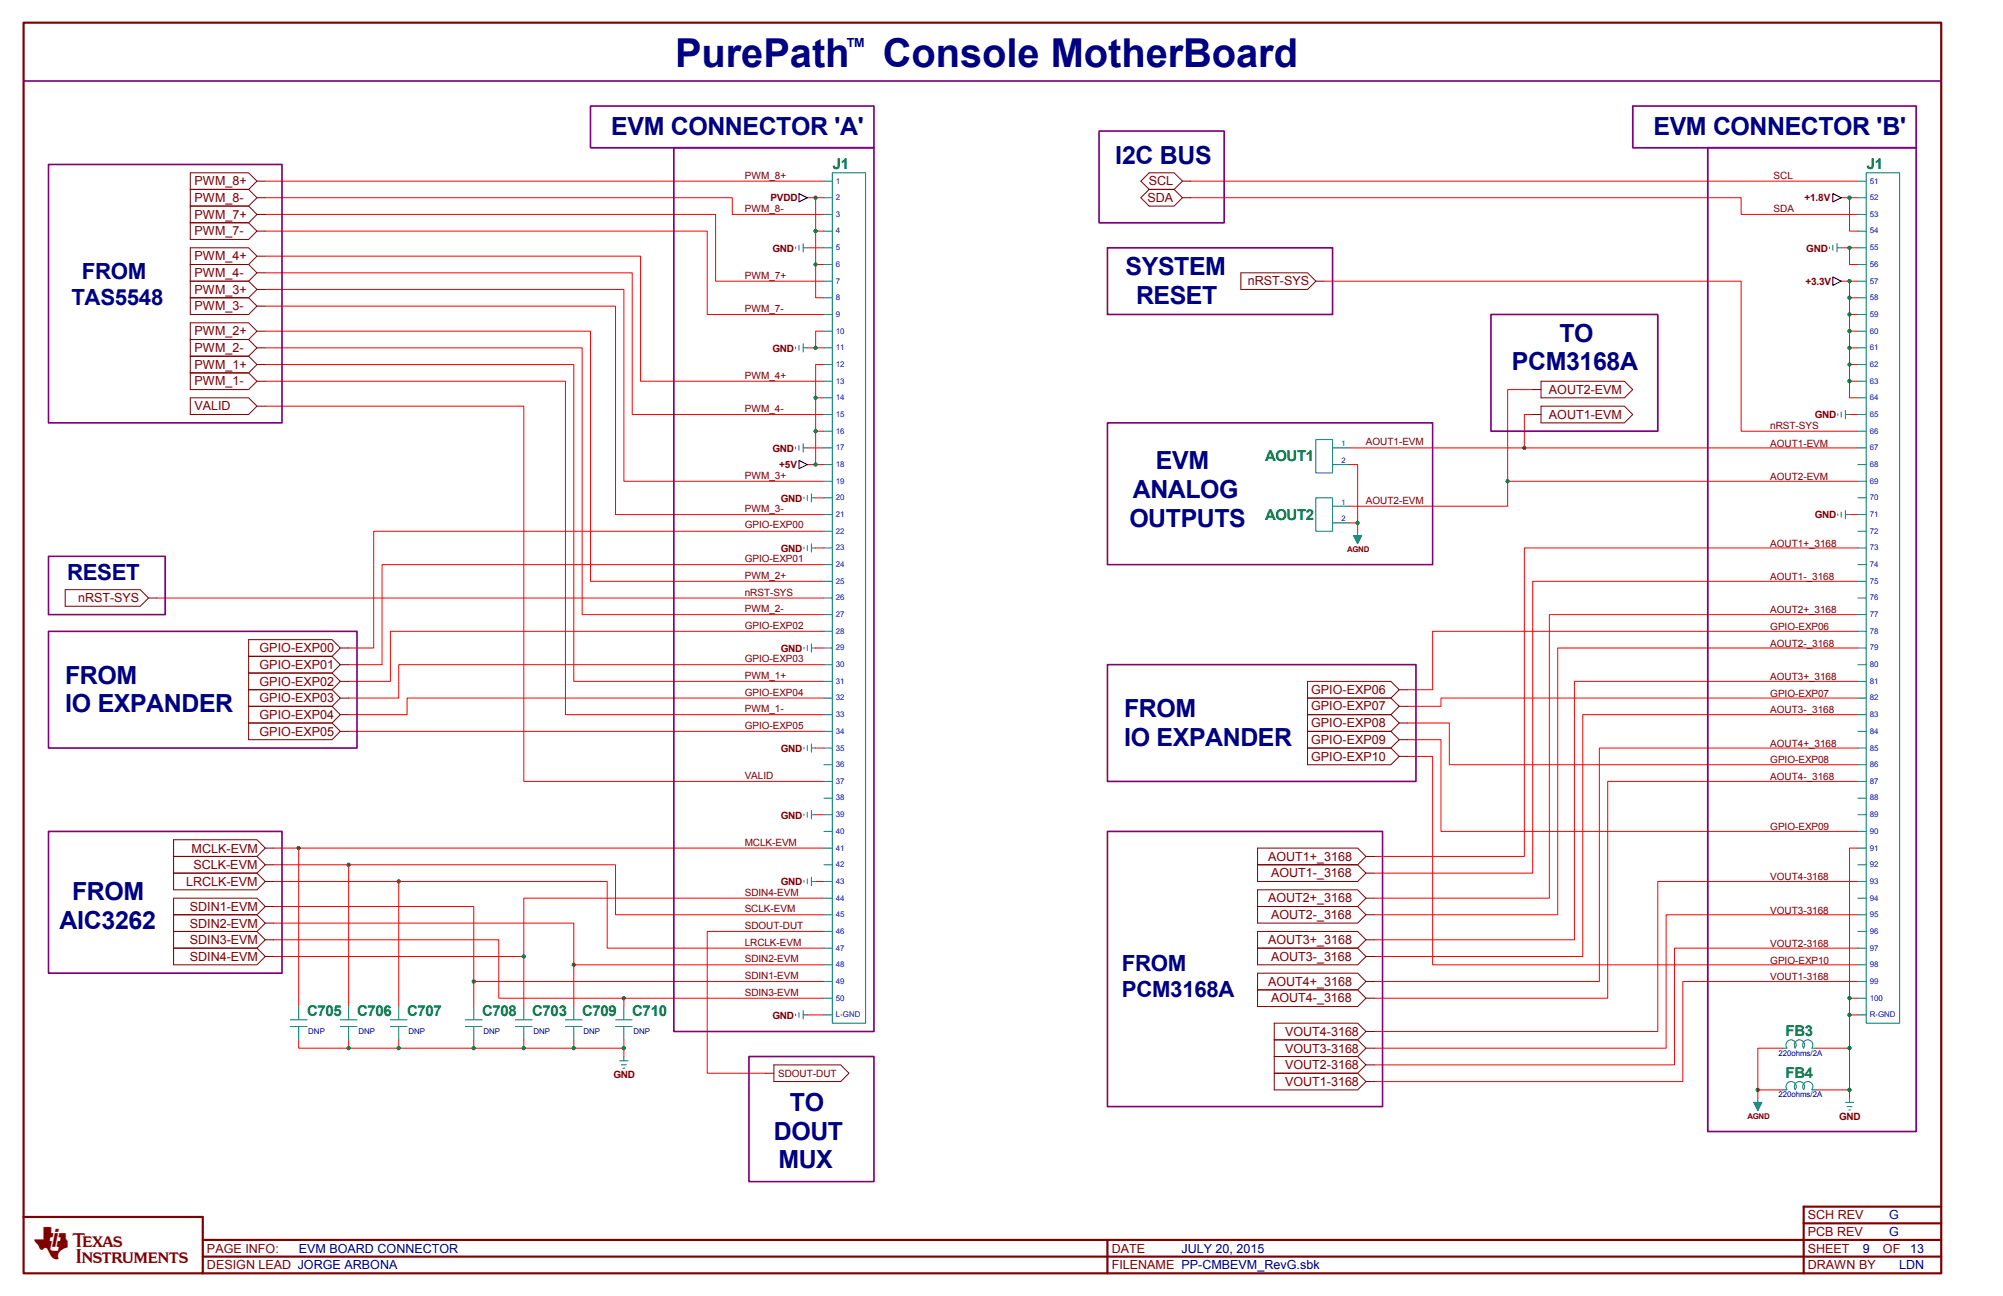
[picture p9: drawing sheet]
<svg xmlns="http://www.w3.org/2000/svg" width="432mm" height="279mm" viewBox="0 0 432 279" stroke-linecap="round" stroke-linejoin="round" font-family="sans-serif">
<g fill="none" stroke="#f00" stroke-width=".22">
<path d="M57.2 39.1h120.4M256.7 39.1h143.8M57.2 49.8h95.3v18h25.1M57.2 46.2h97.1v14.4h23.3M57.2 58.8h79.1v30.6h41.3M57.2 55.2h80.9v27h39.5M57.2 42.6h100.7v3.6h19.7M174 42.6h3.6M174 53.4h3.6M175.8 42.6v21.6h1.8M175.8 57h1.8M175.8 49.8h1.8"/>
<path d="M256.7 42.6h118.6v3.6h25.2M396.9 53.4h3.6M396.9 42.6h3.6M398.7 53.4v3.6h1.8M398.7 42.6v7.2h1.8M57.2 71.4h70.1v53.9h50.3M57.2 75h68.3v57.5h52.1M57.2 78.6h66.5v68.3h53.9M57.2 66h75.5v44.9h44.9M57.2 62.4h77.3v41.4h43.1M174 75h3.6M177.6 78.6h-1.8v21.6"/>
<path d="M177.6 71.4h-1.8v3.6M285.5 60.6h89.8v32.4h25.2M396.9 60.6h3.6M398.7 75h1.8M398.7 67.8h1.8M398.7 78.6h1.8M398.7 71.4h1.8M398.7 64.2h1.8M398.7 60.6v25.2h1.8M57.2 87.6h55.7v80.9h64.7M57.2 82.2h64.7v71.9h55.7M174 96.6h3.6"/>
<path d="M175.8 85.8h1.8M175.8 93h1.8M290.9 96.6h109.6M330.4 84h-5.4v25.1h-34.1M330.4 89.4h-1.8v7.2M398.7 82.2h1.8M398.7 89.4h1.8M174 100.2h3.6M175.8 118.1h1.8M175.8 107.3h1.8M177.6 114.5h-97v25.2h-5.4M290.9 100.2h1.8v14.3"/>
<path d="M290.9 112.7h1.8M325 103.8h75.5M398.7 110.9h1.8M400.5 118.1h-71.9v66.5h-32.3M33.8 128.9h143.8M175.8 139.7h1.8M177.6 121.7h-95.2v21.6h-7.2M177.6 136.1h-93.4v10.8h-9M400.5 136.1h-91.7v12.6h-5.4M400.5 139.7h-64.7v57.5h-39.5M400.5 132.5h-66.5v61.1h-37.7M400.5 125.3h-70.1v62.9h-34.1"/>
<path d="M75.2 157.7h102.4M177.6 143.3h-91.6v7.2h-10.8M177.6 150.5h-89.8v3.6h-12.6M303.4 159.5h7.2v19.7h89.9M303.4 155.9h9v9h88.1M400.5 150.5h-89.9v1.8h-7.2M400.5 154.1h-59.3v52.1h-44.9M400.5 146.9h-61.1v55.7h-43.1M175.8 161.3h1.8M175.8 175.6h1.8M303.4 163.1h5.4v44.9h91.7M400.5 168.5h-53.9v46.7h-50.3"/>
<path d="M400.5 161.3h-55.7v50.3h-48.5M59 186.4h73.7v10.8h44.9M59 190h71.9v14.4h46.7M59 195.4h43.1v16.2h75.5M59 199h64.7v9h53.9M59 182.8h118.6M64.4 182.8v34.2M75.2 186.4v30.6M86 190v27M175.8 190h1.8M177.6 193.6h-64.7v12.6h-53.9M400.5 182.8h-1.8v54"/>
<path d="M400.5 190h-43.1v32.4h-61.1M400.5 197.2h-41.3v28.8h-62.9M59 202.6h48.5v12.6h70.1M102.1 211.6v5.4M112.9 206.2v10.8M123.7 208v9M134.5 215.2v1.8M174 218.8h3.6M177.6 200.8h-25.1v30.6h12.5M398.7 218.8h1.8M398.7 215.2h1.8M400.5 204.4h-39.5v25.2h-64.7"/>
<path d="M400.5 211.6h-37.7v21.6h-66.5M64.4 224.2v1.8h70.1v1.8M75.2 224.2v1.8M86 224.2v1.8M102.1 224.2v1.8M112.9 224.2v1.8M123.7 224.2v1.8M134.5 224.2v1.8M378.9 235h5.4M384.3 226h-5.4v10.8M391.5 235h7.2M391.5 226h7.2"/>
</g>
<g fill="#008000" stroke="#008000" stroke-width=".22">
<circle cx="175.8" cy="49.8" r=".35"/>
<circle cx="175.8" cy="57" r=".35"/>
<circle cx="175.8" cy="42.6" r=".35"/>
<circle cx="175.8" cy="100.1" r=".35"/>
<circle cx="175.8" cy="85.8" r=".35"/>
<circle cx="175.8" cy="93" r=".35"/>
<circle cx="175.8" cy="75" r=".35"/>
<circle cx="378.9" cy="235" r=".35"/>
<circle cx="398.7" cy="226" r=".35"/>
<circle cx="398.7" cy="235" r=".35"/>
<circle cx="398.7" cy="218.8" r=".35"/>
<circle cx="398.7" cy="215.2" r=".35"/>
<circle cx="398.7" cy="42.6" r=".35"/>
<circle cx="398.7" cy="67.8" r=".35"/>
<circle cx="398.7" cy="82.2" r=".35"/>
<circle cx="398.7" cy="75" r=".35"/>
<circle cx="398.7" cy="60.6" r=".35"/>
<circle cx="398.7" cy="78.6" r=".35"/>
<circle cx="398.7" cy="71.4" r=".35"/>
<circle cx="398.7" cy="64.2" r=".35"/>
<circle cx="398.7" cy="53.4" r=".35"/>
<circle cx="328.6" cy="96.5" r=".35"/>
<circle cx="292.7" cy="112.7" r=".35"/>
<circle cx="325" cy="103.7" r=".35"/>
<circle cx="64.4" cy="182.8" r=".35"/>
<circle cx="75.2" cy="186.4" r=".35"/>
<circle cx="85.9" cy="190" r=".35"/>
<circle cx="102.1" cy="211.6" r=".35"/>
<circle cx="123.7" cy="208" r=".35"/>
<circle cx="134.5" cy="215.2" r=".35"/>
<circle cx="75.2" cy="226" r=".35"/>
<circle cx="85.9" cy="226" r=".35"/>
<circle cx="102.1" cy="226" r=".35"/>
<circle cx="123.7" cy="226" r=".35"/>
<circle cx="134.5" cy="226" r=".35"/>
<circle cx="112.9" cy="226" r=".35"/>
<circle cx="112.9" cy="206.2" r=".35"/>
</g>
<g fill="none" stroke="#800000" stroke-width=".22">
<path d="M41 37.3h12.6l1.8 1.8-1.8 1.7h-12.6h12.6l1.8 1.8-1.8 1.8h-12.6h12.6l1.8 1.8-1.8 1.8h-12.6h12.6l1.8 1.8-1.8 1.8h-12.6zM55.4 39.1h1.8M247.7 37.3h5.4l1.8 1.8-1.8 1.7h-5.4l-1.8-1.7zM254.9 39.1h1.8M41 53.4h12.6l1.8 1.8-1.8 1.8h-12.6h12.6l1.8 1.8-1.8 1.8h-12.6h12.6l1.8 1.8-1.8 1.8h-12.6h12.6l1.8 1.8-1.8 1.8h-12.6zM55.4 42.6h1.8M55.4 46.2h1.8M55.4 49.8h1.8M55.4 55.2h1.8M55.4 58.8h1.8M245.9 42.6l1.8-1.8h5.4l1.8 1.8-1.8 1.8h-5.4zM254.9 42.6h1.8"/>
<path d="M267.5 58.8h14.4l1.8 1.8-1.8 1.8h-14.4zM41 69.6h12.6l1.8 1.8-1.8 1.8h-12.6h12.6l1.8 1.8-1.8 1.8h-12.6h12.6l1.8 1.8-1.8 1.8h-12.6h12.6l1.8 1.8-1.8 1.8h-12.6zM55.4 62.4h1.8M55.4 66h1.8M55.4 71.4h1.8M55.4 75h1.8M55.4 78.6h1.8M283.7 60.6h1.8M41 85.8h12.6l1.8 1.8-1.8 1.8h-12.6zM55.4 82.2h1.8M55.4 87.6h1.8M330.4 89.4h1.8"/>
<path d="M330.4 84h1.8M332.2 87.6h18l1.8 1.8-1.8 1.8h-18zM332.2 82.2h18l1.8 1.8-1.8 1.8h-18zM14.1 127.1h16.1l1.8 1.8-1.8 1.8h-16.1zM32 128.9h1.8M53.6 137.9h18l1.8 1.8-1.8 1.8h-18h18l1.8 1.8-1.8 1.8h-18h18l1.8 1.8-1.8 1.8h-18h18l1.8 1.8-1.8 1.8h-18h18l1.8 1.8-1.8 1.8h-18h18l1.8 1.8-1.8 1.8h-18zM73.4 139.7h1.8M73.4 143.3h1.8M73.4 146.9h1.8M73.4 150.5h1.8M73.4 154.1h1.8M73.4 157.7h1.8"/>
<path d="M281.9 146.9h17.9l1.8 1.8-1.8 1.8h-17.9h17.9l1.8 1.8-1.8 1.8h-17.9h17.9l1.8 1.8-1.8 1.8h-17.9h17.9l1.8 1.8-1.8 1.8h-17.9h17.9l1.8 1.8-1.8 1.8h-17.9zM301.6 159.5h1.8M301.6 155.9h1.8M301.6 152.3h1.8M301.6 148.7h1.8M301.6 163.1h1.8M37.4 181h18l1.8 1.8-1.8 1.8h-18h18l1.8 1.8-1.8 1.8h-18h18l1.8 1.8-1.8 1.8h-18zM37.4 193.6h18l1.8 1.8-1.8 1.8h-18h18l1.8 1.8-1.8 1.8h-18h18l1.8 1.8-1.8 1.8h-18h18l1.8 1.8-1.8 1.8h-18zM57.2 182.8h1.8M57.2 186.4h1.8M57.2 190h1.8M57.2 195.4h1.8"/>
<path d="M57.2 199h1.8M271.1 182.8h21.6l1.8 1.8-1.8 1.8h-21.6h21.6l1.8 1.8-1.8 1.8h-21.6zM271.1 191.8h21.6l1.8 1.8-1.8 1.8h-21.6h21.6l1.8 1.8-1.8 1.8h-21.6zM294.5 184.6h1.8M294.5 188.2h1.8M294.5 193.6h1.8M294.5 197.2h1.8M57.2 202.6h1.8M57.2 206.2h1.8M271.1 200.8h21.6l1.8 1.8-1.8 1.8h-21.6h21.6l1.8 1.8-1.8 1.8h-21.6zM271.1 209.8h21.6l1.8 1.8-1.8 1.8h-21.6h21.6l1.8 1.8-1.8 1.8h-21.6zM294.5 202.6h1.8"/>
<path d="M294.5 206.2h1.8M294.5 211.6h1.8M294.5 215.2h1.8M165 231.4h1.8M166.8 229.6h14.4l1.8 1.8-1.8 1.8h-14.4zM274.7 220.6h18l1.8 1.8-1.8 1.8h-18h18l1.8 1.8-1.8 1.8h-18h18l1.8 1.8-1.8 1.8h-18h18l1.8 1.8-1.8 1.8h-18zM294.5 233.2h1.8M294.5 229.6h1.8M294.5 226h1.8M294.5 222.4h1.8"/>
</g>
<g fill="none" stroke="#008080" stroke-width=".22">
<path d="M177.6 39.1h1.8M179.4 37.3h7.2v183.3h-7.2zM400.5 39.1h1.8M402.3 37.3h7.2v183.3h-7.2zM171.5 53.2v.4M172.2 52.9v1.1M173.1 52.5v.9h.9M173.1 53.4v.9M177.6 42.6h1.8M177.6 46.2h1.8M177.6 49.8h1.8M177.6 53.4h1.8"/>
<path d="M177.6 57h1.8M394.4 53.2v.4M395.1 52.9v1.1M396 53.4v.9M396 52.5v.9h.9M400.5 42.6h1.8M400.5 46.2h1.8M400.5 49.8h1.8M400.5 53.4h1.8M400.5 57h1.8M171.5 74.8v.4M172.2 74.4v1.1"/>
<path d="M173.1 74.1v.9h.9M173.1 75v.9M177.6 60.6h1.8M177.6 64.2h1.8M177.6 67.8h1.8M177.6 71.4h1.8M177.6 75h1.8M177.6 78.6h1.8M400.5 60.6h1.8M400.5 64.2h1.8M400.5 67.8h1.8M400.5 71.4h1.8"/>
<path d="M400.5 75h1.8M400.5 78.6h1.8M171.5 96.4v.3M172.2 96v1.1M173.1 95.7v.9h.9M173.1 96.6v.9M177.6 82.2h1.8M177.6 85.8h1.8M177.6 89.4h1.8M177.6 93h1.8M177.6 96.6h1.8M283.7 94.8h3.6v7.2h-3.6z"/>
<path d="M287.3 96.6h3.6M396.2 89.2v.4M396.9 88.8v1.1M397.8 89.4v.9M397.8 88.5v.9h.9M400.5 82.2h1.8M400.5 85.8h1.8M400.5 89.4h1.8M400.5 93h1.8M400.5 96.6h1.8M173.3 107.2v.3M173.3 118v.3"/>
<path d="M174 106.8v1.1M174 117.6v1.1M174.9 106.4v.9h.9M174.9 117.2v.9h.9M174.9 107.3v.9M174.9 118.1v.9M177.6 100.2h1.8M177.6 103.8h1.8M177.6 107.3h1.8M177.6 110.9h1.8M177.6 114.5h1.8M177.6 118.1h1.8"/>
<path d="M283.7 107.3h3.6v7.2h-3.6zM287.3 100.2h3.6M287.3 112.7h3.6M287.3 109.1h3.6M292.7 114.5v.9M396.2 110.8v.3M396.9 110.4v1.1M397.8 110.9v.9M397.8 110v.9h.9M400.5 100.2h1.8M400.5 103.8h1.8M400.5 107.3h1.8"/>
<path d="M400.5 110.9h1.8M400.5 114.5h1.8M400.5 118.1h1.8M173.3 139.5v.4M174 139.2v1.1M174.9 138.8v.9h.9M174.9 139.7v.9M177.6 121.7h1.8M177.6 125.3h1.8M177.6 128.9h1.8M177.6 132.5h1.8M177.6 136.1h1.8"/>
<path d="M177.6 139.7h1.8M400.5 121.7h1.8M400.5 125.3h1.8M400.5 128.9h1.8M400.5 132.5h1.8M400.5 136.1h1.8M400.5 139.7h1.8M177.6 143.3h1.8M177.6 146.9h1.8M177.6 150.5h1.8M177.6 154.1h1.8M177.6 157.7h1.8"/>
<path d="M400.5 143.3h1.8M400.5 146.9h1.8M400.5 150.5h1.8M400.5 154.1h1.8M400.5 157.7h1.8M173.3 161.1v.4M173.3 175.5v.3M174 160.7v1.1M174 175.1v1.1M174.9 174.8v.8h.9M174.9 160.4v.9h.9M174.9 161.3v.9"/>
<path d="M174.9 175.6v1M177.6 161.3h1.8M177.6 164.9h1.8M177.6 168.5h1.8M177.6 172.1h1.8M177.6 175.6h1.8M177.6 179.2h1.8M400.5 161.3h1.8M400.5 164.9h1.8M400.5 168.5h1.8M400.5 172.1h1.8M400.5 175.6h1.8"/>
<path d="M400.5 179.2h1.8M173.3 189.8v.4M174 189.5v1.1M174.9 189.1v.9h.9M174.9 190v.9M177.6 182.8h1.8M177.6 186.4h1.8M177.6 190h1.8M177.6 193.6h1.8M177.6 197.2h1.8M400.5 182.8h1.8M400.5 186.4h1.8"/>
<path d="M400.5 190h1.8M400.5 193.6h1.8M400.5 197.2h1.8M62.6 219.9h3.6M64.4 217v2.9M73.4 219.9h3.6M75.2 217v2.9M84.2 219.9h3.6M86 217v2.9M100.3 219.9h3.6M102.1 217v2.9M111.1 219.9h3.6"/>
<path d="M112.9 217v2.9M121.9 219.9h3.6M123.7 217v2.9M132.7 219.9h3.6M134.5 217v2.9M171.5 218.6v.4M172.2 218.2v1.1M173.1 217.9v.9h.9M173.1 218.8v.9M177.6 200.8h1.8M177.6 204.4h1.8M177.6 208h1.8"/>
<path d="M177.6 211.6h1.8M177.6 215.2h1.8M177.6 218.8h1.8M400.5 200.8h1.8M400.5 204.4h1.8M400.5 208h1.8M400.5 211.6h1.8M400.5 215.2h1.8M400.5 218.8h1.8M62.6 221.3h3.6M64.4 221.3v2.9M73.4 221.3h3.6"/>
<path d="M75.2 221.3v2.9M84.2 221.3h3.6M86 221.3v2.9M100.3 221.3h3.6M102.1 221.3v2.9M111.1 221.3h3.6M112.9 221.3v2.9M121.9 221.3h3.6M123.7 221.3v2.9M132.7 221.3h3.6M133.9 229.6h1.1M134.3 230.3h.4"/>
<path d="M134.5 227.8v.9h-.9M134.5 228.7h.9M134.5 221.3v2.9M378.9 236.8v.9M384.3 235h.9M385.2 234.9a1.1 1.1 0 0 1 .2-1.4 1.1 1.1 0 0 1 1.5 0 1.1 1.1 0 0 1 .1 1.4 1.11 1.11 0 0 1 .9-1.7 1.11 1.11 0 0 1 .9 1.7M388.8 226a1.12 1.12 0 0 0-.2-1.5 1.12 1.12 0 0 0-1.5 0 1.12 1.12 0 0 0-.1 1.5 1.11 1.11 0 0 0-.1-1.5 1.11 1.11 0 0 0-1.5 0 1.11 1.11 0 0 0-.2 1.5h-.9M388.8 226a1.11 1.11 0 0 1 .2-1.5 1.11 1.11 0 0 1 1.5 0 1.11 1.11 0 0 1 .1 1.5M388.8 234.9a1.1 1.1 0 0 1 .2-1.4 1.1 1.1 0 0 1 1.4 0 1.1 1.1 0 0 1 .2 1.4M390.6 226h.9M390.6 235h.9M398.2 238.6h1"/>
<path d="M398.5 239.3h.4M398.7 236.8v.9h-.9M398.7 237.7h.9"/>
</g>
<path d="M172.2 41.7l1.8 .9-1.8 .9zM395.1 41.7l1.8 .9-1.8 .9zM395.1 59.7l1.8 .9-1.8 .9zM172.2 99.3l1.8 .9-1.8 .8z" fill="none" stroke="#000" stroke-width=".22"/>
<path d="M5.1 4.9h413.4v269.6h-413.4zM5.1 262.4h38.6v12.1M43.7 267.3h374.8M43.7 270.9h374.8M238.7 267.3v7.2M388.8 263.7h29.7M418.5 260.1h-29.7v14.4" fill="none" stroke="#800000" stroke-width=".47"/>
<g fill="#008080" stroke="#008080" stroke-width=".22">
<path d="M378 237.7h1.8l-.9 1.8z" fill-rule="evenodd"/>
<path d="M291.8 115.4h1.8l-.9 1.8z" fill-rule="evenodd"/>
</g>
<g fill="none" stroke="#800080" stroke-width=".36">
<path d="M5.1 17.5h413.4M10.5 35.5h50.3v55.7h-50.3zM127.3 22.9h61.1v9h-61.1zM145.3 31.9h43.1v190.5h-43.1zM236.9 28.3h27v19.7h-27zM352 22.9h61.1v9h-61.1zM368.2 31.9h44.9v212h-44.9zM238.7 53.4h48.6v14.4h-48.6zM321.4 67.8h36v25.2h-36zM238.7 91.2h70.1v30.5h-70.1zM10.5 119.9h25.1v12.6h-25.1zM10.5 136.1h66.5v25.2h-66.5z"/>
<path d="M238.7 143.3h66.5v25.2h-66.5zM10.5 179.2h50.3v30.6h-50.3zM238.7 179.2h59.3v59.4h-59.3zM161.5 227.8h26.9v26.9h-26.9z"/>
</g>
<g font-size="8.6" fill="#000080">
<text x="145.5" y="14.5">PurePath</text>
<text x="190.3" y="14.5">Console MotherBoard</text>
</g>
<text font-size="6.5" fill="#800000" x="7.5" y="270.7">TI</text>
<g font-size="5.4" fill="#000080">
<text x="131.8" y="29.1">EVM CONNECTOR 'A'</text>
<text x="356.5" y="29.1">EVM CONNECTOR 'B'</text>
<text x="240.4" y="35.5">I2C BUS</text>
<text x="242.7" y="59.3">SYSTEM</text>
<text x="244.9" y="65.5">RESET</text>
<text x="336.2" y="73.7">TO</text>
<text x="325.9" y="79.9">PCM3168A</text>
<text x="249.2" y="101.1">EVM</text>
<text x="244.2" y="107.3">ANALOG</text>
<text x="243.5" y="113.5">OUTPUTS</text>
<text x="14.1" y="147.4">FROM</text>
<text x="14.1" y="153.6">IO EXPANDER</text>
<text x="242.3" y="154.6">FROM</text>
<text x="242.3" y="160.7">IO EXPANDER</text>
<text x="15.6" y="194.1">FROM</text>
<text x="12.8" y="200.3">AIC3262</text>
<text x="170.3" y="239.5">TO</text>
<text x="166.8" y="245.7">DOUT</text>
<text x="167.8" y="251.9">MUX</text>
</g>
<g font-size="4.8" fill="#000080">
<text x="15.4" y="65.8">TAS5548</text>
<text x="17.7" y="60.2">FROM</text>
<text x="14.5" y="125.1">RESET</text>
<text x="241.9" y="209.4">FROM</text>
<text x="241.9" y="215">PCM3168A</text>
</g>
<g font-size="3.2" fill="#008000">
<text x="179.5" y="36.4">J1</text>
<text x="402.4" y="36.4">J1</text>
<text x="272.8" y="99.4">AOUT1</text>
<text x="272.8" y="112">AOUT2</text>
<text x="66.2" y="219.1">C705</text>
<text x="77" y="219.1">C706</text>
<text x="87.8" y="219.1">C707</text>
<text x="103.9" y="219.1">C708</text>
<text x="114.7" y="219.1">C703</text>
<text x="125.5" y="219.1">C709</text>
<text x="136.3" y="219.1">C710</text>
<text x="384.9" y="223.4">FB3</text>
<text x="384.9" y="232.4">FB4</text>
</g>
<g font-size="2.7" fill="#000080">
<text x="182.6" y="10.2">TM</text>
<text x="407.3" y="262.8">G</text>
<text x="407.3" y="266.4">G</text>
<text x="64.4" y="270">EVM BOARD CONNECTOR</text>
<text x="254.7" y="270">JULY 20, 2015</text>
<text x="401.6" y="270">9</text>
<text x="409.4" y="273.6">LDN</text>
<text x="411.8" y="270">13</text>
</g>
<g font-size="2.7" fill="#800000">
<text x="41.9" y="40">PWM_8+</text>
<text x="247.6" y="39.9">SCL</text>
<text x="41.9" y="43.6">PWM_8-</text>
<text x="41.9" y="47.2">PWM_7+</text>
<text x="247.4" y="43.6">SDA</text>
<text x="41.9" y="50.8">PWM_7-</text>
<text x="41.9" y="59.7">PWM_4-</text>
<text x="41.9" y="56.1">PWM_4+</text>
<text x="41.9" y="63.3">PWM_3+</text>
<text x="269" y="61.5">nRST-SYS</text>
<text x="41.9" y="66.9">PWM_3-</text>
<text x="41.9" y="75.9">PWM_2-</text>
<text x="41.9" y="72.3">PWM_2+</text>
<text x="41.9" y="79.5">PWM_1+</text>
<text x="41.9" y="83.1">PWM_1-</text>
<text x="41.9" y="88.5">VALID</text>
<text x="333.9" y="84.9">AOUT2-EVM</text>
<text x="333.9" y="90.3">AOUT1-EVM</text>
<text x="16.8" y="129.8">nRST-SYS</text>
<text x="55.9" y="140.7">GPIO-EXP00</text>
<text x="55.9" y="144.3">GPIO-EXP01</text>
<text x="55.9" y="147.8">GPIO-EXP02</text>
<text x="282.6" y="149.6">GPIO-EXP06</text>
<text x="55.9" y="151.4">GPIO-EXP03</text>
<text x="55.9" y="155">GPIO-EXP04</text>
<text x="282.6" y="153.2">GPIO-EXP07</text>
<text x="55.9" y="158.6">GPIO-EXP05</text>
<text x="282.6" y="160.4">GPIO-EXP09</text>
<text x="282.6" y="156.8">GPIO-EXP08</text>
<text x="282.6" y="164">GPIO-EXP10</text>
<text x="41.3" y="183.8">MCLK-EVM</text>
<text x="273.4" y="185.5">AOUT1+_3168</text>
<text x="40.1" y="191">LRCLK-EVM</text>
<text x="41.7" y="187.4">SCLK-EVM</text>
<text x="274" y="189.1">AOUT1-_3168</text>
<text x="40.9" y="196.4">SDIN1-EVM</text>
<text x="273.4" y="194.5">AOUT2+_3168</text>
<text x="40.9" y="200">SDIN2-EVM</text>
<text x="40.9" y="203.6">SDIN3-EVM</text>
<text x="273.4" y="203.5">AOUT3+_3168</text>
<text x="274" y="198.1">AOUT2-_3168</text>
<text x="40.9" y="207.2">SDIN4-EVM</text>
<text x="274" y="207.1">AOUT3-_3168</text>
<text x="273.4" y="212.5">AOUT4+_3168</text>
<text x="274" y="216.1">AOUT4-_3168</text>
<text x="277" y="223.4">VOUT4-3168</text>
<text x="277" y="226.9">VOUT3-3168</text>
<text x="277" y="230.5">VOUT2-3168</text>
<text x="277" y="234.1">VOUT1-3168</text>
<text x="389.7" y="262.8">SCH REV</text>
<text x="389.7" y="266.4">PCB REV</text>
<text x="44.6" y="270">PAGE INFO:</text>
<text x="44.6" y="273.6">DESIGN LEAD JORGE ARBONA</text>
<text x="239.6" y="270">DATE</text>
<text x="239.6" y="273.6">FILENAME PP-CMBEVM_RevG.sbk</text>
<text x="389.7" y="270">SHEET</text>
<text x="389.7" y="273.6">DRAWN BY</text>
<text x="405.9" y="270">OF</text>
</g>
<g font-size="2.2" fill="#800000">
<text x="160.5" y="38.5">PWM_8+</text>
<text x="382.4" y="38.5">SCL</text>
<text x="160.5" y="45.7">PWM_8-</text>
<text x="166.1" y="43.4">PVDD</text>
<text x="382.4" y="45.7">SDA</text>
<text x="389" y="43.4">+1.8V</text>
<text x="166.5" y="54.2">GND</text>
<text x="389.4" y="54.2">GND</text>
<text x="160.5" y="60">PWM_7+</text>
<text x="389.2" y="61.3">+3.3V</text>
<text x="160.5" y="67.3">PWM_7-</text>
<text x="166.5" y="75.8">GND</text>
<text x="160.5" y="81.7">PWM_4+</text>
<text x="160.5" y="88.9">PWM_4-</text>
<text x="381.6" y="92.5">nRST-SYS</text>
<text x="391.2" y="90.2">GND</text>
<text x="166.5" y="97.4">GND</text>
<text x="168" y="100.9">+5V</text>
<text x="294.5" y="96">AOUT1-EVM</text>
<text x="381.6" y="96.3">AOUT1-EVM</text>
<text x="160.5" y="103.2">PWM_3+</text>
<text x="381.6" y="103.5">AOUT2-EVM</text>
<text x="160.5" y="110.4">PWM_3-</text>
<text x="160.5" y="113.8">GPIO-EXP00</text>
<text x="168.3" y="108.2">GND</text>
<text x="294.5" y="108.6">AOUT2-EVM</text>
<text x="391.2" y="111.8">GND</text>
<text x="168.3" y="118.9">GND</text>
<text x="381.6" y="117.9">AOUT1+_3168</text>
<text x="160.5" y="124.8">PWM_2+</text>
<text x="160.5" y="121.2">GPIO-EXP01</text>
<text x="381.6" y="125.1">AOUT1-_3168</text>
<text x="160.5" y="132">PWM_2-</text>
<text x="160.5" y="128.4">nRST-SYS</text>
<text x="160.5" y="135.6">GPIO-EXP02</text>
<text x="381.6" y="135.8">GPIO-EXP06</text>
<text x="381.6" y="132.2">AOUT2+_3168</text>
<text x="160.5" y="142.8">GPIO-EXP03</text>
<text x="168.3" y="140.5">GND</text>
<text x="381.6" y="139.4">AOUT2-_3168</text>
<text x="160.5" y="146.4">PWM_1+</text>
<text x="160.5" y="150">GPIO-EXP04</text>
<text x="381.6" y="146.6">AOUT3+_3168</text>
<text x="160.5" y="153.6">PWM_1-</text>
<text x="381.6" y="150.2">GPIO-EXP07</text>
<text x="381.6" y="153.8">AOUT3-_3168</text>
<text x="160.5" y="157.2">GPIO-EXP05</text>
<text x="381.6" y="161">AOUT4+_3168</text>
<text x="160.5" y="167.9">VALID</text>
<text x="168.3" y="162.1">GND</text>
<text x="381.6" y="164.6">GPIO-EXP08</text>
<text x="381.6" y="168.2">AOUT4-_3168</text>
<text x="168.3" y="176.5">GND</text>
<text x="381.6" y="179">GPIO-EXP09</text>
<text x="160.5" y="182.3">MCLK-EVM</text>
<text x="168.3" y="190.8">GND</text>
<text x="381.6" y="189.8">VOUT4-3168</text>
<text x="160.5" y="196.7">SCLK-EVM</text>
<text x="160.5" y="193.1">SDIN4-EVM</text>
<text x="381.6" y="197">VOUT3-3168</text>
<text x="160.5" y="203.9">LRCLK-EVM</text>
<text x="160.5" y="200.3">SDOUT-DUT</text>
<text x="160.5" y="207.5">SDIN2-EVM</text>
<text x="381.6" y="207.7">GPIO-EXP10</text>
<text x="381.6" y="204.2">VOUT2-3168</text>
<text x="160.5" y="211.1">SDIN1-EVM</text>
<text x="160.5" y="214.7">SDIN3-EVM</text>
<text x="381.6" y="211.3">VOUT1-3168</text>
<text x="166.5" y="219.6">GND</text>
<text x="132.2" y="232.5">GND</text>
<text x="167.7" y="232.1">SDOUT-DUT</text>
<text x="396.5" y="241.5">GND</text>
</g>
<g font-size="1.7" fill="#00f">
<text x="180.2" y="39.6">1</text>
<text x="403.1" y="39.6">51</text>
<text x="180.2" y="43.2">2</text>
<text x="180.2" y="46.8">3</text>
<text x="403.1" y="43.2">52</text>
<text x="403.1" y="46.8">53</text>
<text x="180.2" y="50.3">4</text>
<text x="180.2" y="53.9">5</text>
<text x="403.1" y="50.3">54</text>
<text x="403.1" y="53.9">55</text>
<text x="180.2" y="57.5">6</text>
<text x="403.1" y="57.5">56</text>
<text x="180.2" y="61.1">7</text>
<text x="180.2" y="64.7">8</text>
<text x="403.1" y="61.1">57</text>
<text x="403.1" y="64.7">58</text>
<text x="180.2" y="68.3">9</text>
<text x="180.2" y="71.9">10</text>
<text x="403.1" y="68.3">59</text>
<text x="403.1" y="71.9">60</text>
<text x="180.2" y="75.5">11</text>
<text x="403.1" y="75.5">61</text>
<text x="180.2" y="79.1">12</text>
<text x="180.2" y="82.7">13</text>
<text x="403.1" y="79.1">62</text>
<text x="403.1" y="82.7">63</text>
<text x="180.2" y="86.3">14</text>
<text x="180.2" y="89.9">15</text>
<text x="403.1" y="86.3">64</text>
<text x="403.1" y="89.9">65</text>
<text x="180.2" y="93.5">16</text>
<text x="403.1" y="93.5">66</text>
<text x="180.2" y="97.1">17</text>
<text x="180.2" y="100.7">18</text>
<text x="403.1" y="97.1">67</text>
<text x="403.1" y="100.7">68</text>
<text x="180.2" y="104.3">19</text>
<text x="180.2" y="107.9">20</text>
<text x="403.1" y="104.3">69</text>
<text x="403.1" y="107.9">70</text>
<text x="180.2" y="111.5">21</text>
<text x="403.1" y="111.5">71</text>
<text x="180.2" y="115.1">22</text>
<text x="180.2" y="118.6">23</text>
<text x="403.1" y="115.1">72</text>
<text x="403.1" y="118.6">73</text>
<text x="180.2" y="122.2">24</text>
<text x="180.2" y="125.8">25</text>
<text x="403.1" y="122.2">74</text>
<text x="403.1" y="125.8">75</text>
<text x="180.2" y="129.4">26</text>
<text x="403.1" y="129.4">76</text>
<text x="180.2" y="133">27</text>
<text x="180.2" y="136.6">28</text>
<text x="403.1" y="133">77</text>
<text x="403.1" y="136.6">78</text>
<text x="180.2" y="140.2">29</text>
<text x="180.2" y="143.8">30</text>
<text x="403.1" y="140.2">79</text>
<text x="403.1" y="143.8">80</text>
<text x="180.2" y="147.4">31</text>
<text x="403.1" y="147.4">81</text>
<text x="180.2" y="151">32</text>
<text x="180.2" y="154.6">33</text>
<text x="403.1" y="151">82</text>
<text x="403.1" y="154.6">83</text>
<text x="180.2" y="158.2">34</text>
<text x="180.2" y="161.8">35</text>
<text x="403.1" y="158.2">84</text>
<text x="403.1" y="161.8">85</text>
<text x="180.2" y="165.4">36</text>
<text x="403.1" y="165.4">86</text>
<text x="180.2" y="169">37</text>
<text x="180.2" y="172.6">38</text>
<text x="403.1" y="172.6">88</text>
<text x="403.1" y="169">87</text>
<text x="180.2" y="176.2">39</text>
<text x="180.2" y="179.8">40</text>
<text x="403.1" y="176.2">89</text>
<text x="403.1" y="179.8">90</text>
<text x="180.2" y="183.4">41</text>
<text x="403.1" y="183.4">91</text>
<text x="180.2" y="186.9">42</text>
<text x="180.2" y="190.5">43</text>
<text x="403.1" y="186.9">92</text>
<text x="403.1" y="190.5">93</text>
<text x="180.2" y="194.1">44</text>
<text x="180.2" y="197.7">45</text>
<text x="403.1" y="194.1">94</text>
<text x="403.1" y="197.7">95</text>
<text x="180.2" y="201.3">46</text>
<text x="403.1" y="201.3">96</text>
<text x="180.2" y="204.9">47</text>
<text x="180.2" y="208.5">48</text>
<text x="403.1" y="204.9">97</text>
<text x="403.1" y="208.5">98</text>
<text x="180.2" y="212.1">49</text>
<text x="180.2" y="215.7">50</text>
<text x="403.1" y="212.1">99</text>
<text x="403.1" y="215.7">100</text>
<text x="180.2" y="219.3">L-GND</text>
<text x="403.1" y="219.3">R-GND</text>
</g>
<g font-size="1.7" fill="#800000">
<text x="290.4" y="118.9">AGND</text>
<text x="376.7" y="241.2">AGND</text>
</g>
<g font-size="1.7" fill="#000080">
<text x="66.5" y="222.9">DNP</text>
<text x="77.3" y="222.9">DNP</text>
<text x="88" y="222.9">DNP</text>
<text x="104.2" y="222.9">DNP</text>
<text x="115" y="222.9">DNP</text>
<text x="125.8" y="222.9">DNP</text>
<text x="136.6" y="222.9">DNP</text>
<text x="383.4" y="227.6">220ohms/2A</text>
<text x="383.4" y="236.6">220ohms/2A</text>
</g>
<g font-size="1.6" fill="#00f">
<text x="289.2" y="96.2">1</text>
<text x="289.2" y="99.8">2</text>
<text x="289.2" y="112.4">2</text>
<text x="289.2" y="108.8">1</text>
</g>
</svg>
